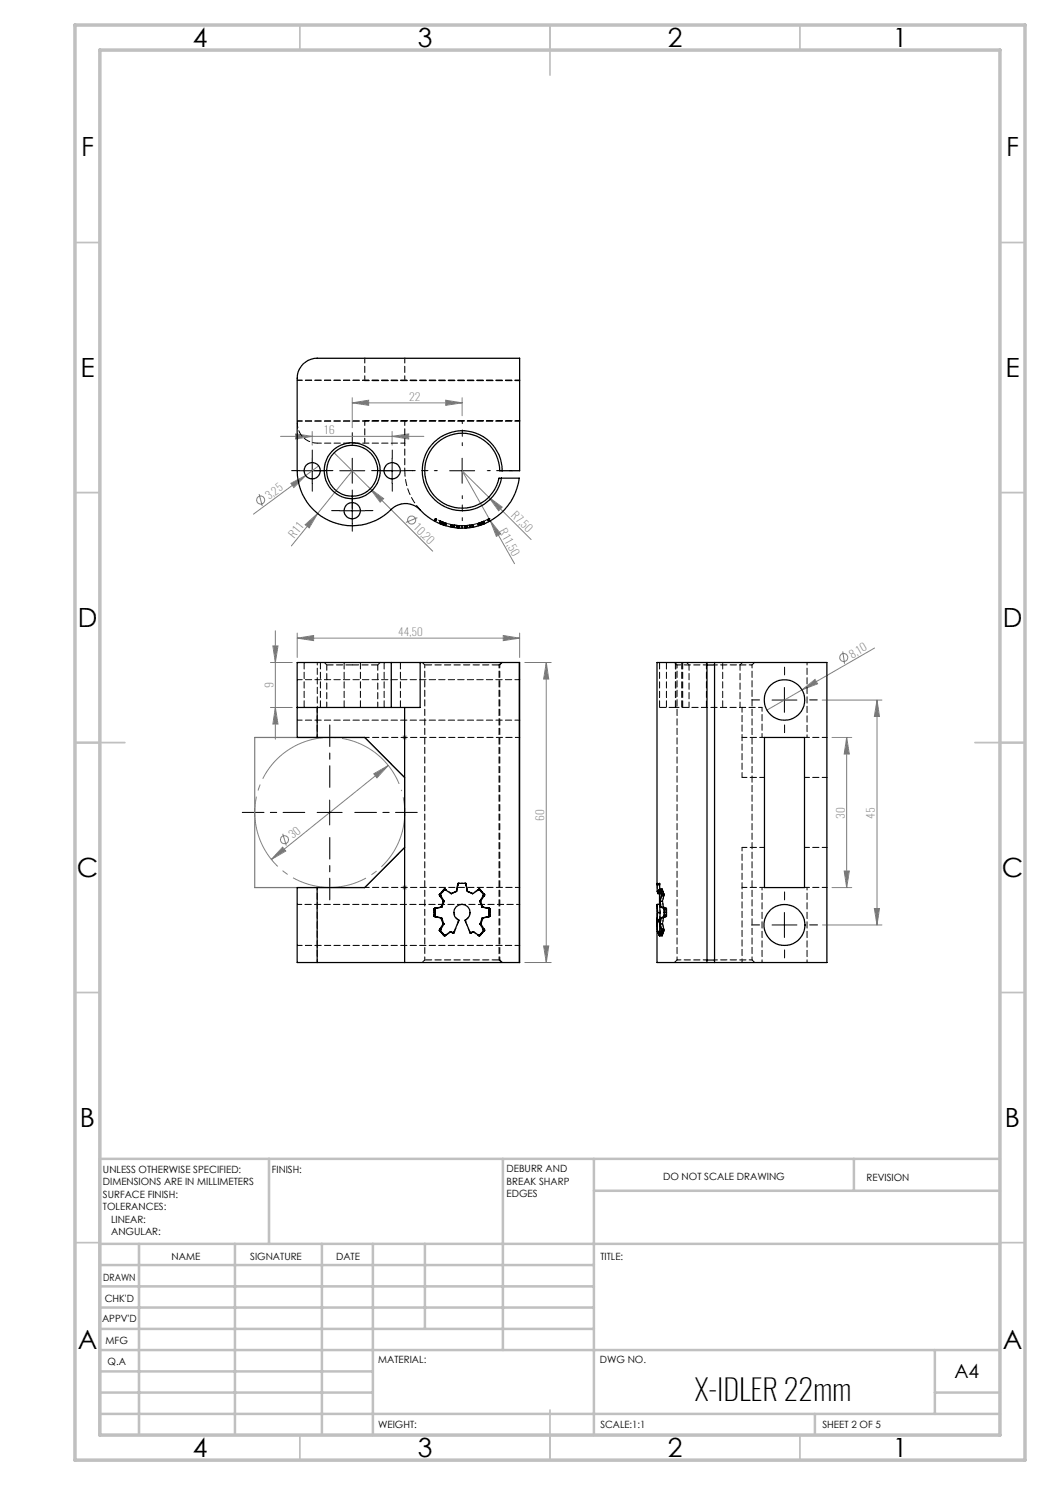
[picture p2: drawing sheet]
<svg xmlns="http://www.w3.org/2000/svg" width="210mm" height="297mm" viewBox="0 0 210 297" stroke-linecap="round" stroke-linejoin="round" font-family="sans-serif">
<g fill="none" stroke="#808080" stroke-width=".2">
<path d="M70.4 79.5v6M92.4 79.5v3.6M51.8 98.8l.7 2.4M56.1 87.3h28.7M58.2 96.7l2.9-1.6-2.3 2.4zM59.1 86.8l3.3 .5-3.3 .5zM62.4 86.3v2.7M63.7 93.2l-13 9.6M66.8 90.6l19.7 19.6M70.4 80.6l3.3-.6v1.1zM70.4 80.6h22M70.4 94.2l-12.1 15"/>
<path d="M74 97.8l2.7 1.9-.7 .7zM78.4 87.3l3.3-.5v1zM78.4 86.3v2.7M89.1 80l3.3 .6-3.3 .5zM97.8 99.4l2.6 2-.7 .8zM61 104.9l2.5-2.2-1.7 2.9zM83.5 103.5l-2.3 1M98.1 104.2l2.1 2.6-.9 .5zM98.1 104.2l4.8 8.5M98.1 104.2l-5.7-10 13.8 13.7M54.1 132.5h4.4M54.6 129.2h1l-.5 3.3z"/>
<path d="M55.1 126.1v21.7M59.4 127.6l3.3-.5v1zM59.4 126.6v4.9M59.4 127.6h44.5M100.6 127.1l3.3 .5-3.3 .5zM103.9 126.6v4.9M105 132.5h5.2M109.3 132.5v60M109.3 132.5l.4 3.3h-1zM160.4 138l2.6-2.1 .5 .9zM160.4 138l-7 4M168.6 130.3l.3 2.4"/>
<path d="M174.9 129.6l-14.5 8.4M54.1 141.5h4.4M55.1 141.5l.5 3.3h-1zM74.8 154.8l2.8-1.7-2.2 2.5zM77.6 153.1l-23.3 18.8M80.4 147.5h1.1M80.6 147.1l.7 .7M80.9 147v1M81.3 147.1l-.7 .7M164.4 140h12M166.4 147.5h4M169.3 147.5v30"/>
<path d="M169.3 147.5l.6 3.3h-1.1zM175.4 140v45M175.4 140l.5 3.3h-1zM56.5 169.4l.7 .8-2.9 1.7zM56.6 166.8l.7 2.3M80.4 177.5h1.1M80.6 177.2l.7 .7M80.9 177v1M81.3 177.2l-.7 .7M166.4 177.5h4M168.8 174.2h1.1l-.6 3.3zM105 192.5h5.2"/>
<path d="M108.7 189.2h1l-.4 3.3zM164.5 185h11.9M174.9 181.7h1l-.5 3.3z"/>
<circle cx="52.1" cy="100" r=".8"/>
<circle cx="82.3" cy="104" r=".81"/>
<circle cx="168.8" cy="131.5" r=".81"/>
<circle cx="56.9" cy="167.9" r=".81"/>
</g>
<path d="M80.3 158.1a15 15 0 0 0-25.1-6.1 15 15 0 0 0 6.7 24.9 15 15 0 0 0 18.7-17.7l-.3-1.1" fill="none" stroke="#808080" stroke-width=".2" stroke-dasharray="15.2 1.3 1.3 1.3" stroke-dashoffset="-1.4" stroke-linecap="butt"/>
<g fill="none" stroke="#000" stroke-width=".2" stroke-dasharray="15.2 1.3 1.3 1.3">
<path d="M60 94.1h-1.7M62.5 91.6v-1.6M62.5 96.6v1.7M65 94.1h1.6M65.5 94.1h-2.6M70.5 89.1v-2.6M70.5 99.1v2.6M70.5 99.6v-1.6M75.5 94.1h2.6M76 94.1h-1.7M78.5 91.6v-1.6M78.5 96.6v1.7"/>
<path d="M81 94.1h1.6M68 102.1h-1.7M70.5 104.6v1.7M73 102.1h1.6M151.9 140h-1.5M156.9 135v-1.6M161.9 140h1.6M156.9 145v1.5M156.9 180v-1.6M151.9 185h-1.6M156.9 190v1.6M161.9 185h1.6"/>
</g>
<path d="M87.5 94.1h-5M92.5 89.1v-5M92.5 99.1v5M97.5 94.1h5" fill="none" stroke="#000" stroke-width=".2" stroke-dasharray="15.2 1.3 1.3 1.3" stroke-dashoffset="14.6"/>
<g fill="none" stroke="#000" stroke-width=".2">
<path d="M59.9 94.2h5M62.4 91.6v5.1M67.9 94.2h5.1M70.4 91.6v5.1M70.4 99.7v4.9M76 94.2h4.9M78.4 91.6v5.1M89.9 94.2h5M92.4 91.6v5.1M67.9 102.2h5.1M156.9 137.5v5M154.4 140h5"/>
<path d="M63.4 162.5h5M65.9 160v5M154.4 185h5M156.9 182.5v5"/>
</g>
<g fill="none" stroke="#c0c0c0" stroke-width=".35">
<path d="M60 5v5M110 5v10M160 5v5M15 48.5h5M200 48.5h5M15 98.5h5M200 98.5h5M15 148.5h10M195 148.5h10M15 198.5h5M200 198.5h5M15 248.5h5"/>
<path d="M200 248.5h5M60 287v5M110 282v10M160 287v5"/>
</g>
<g fill="none" stroke="#c0c0c0" stroke-width=".5">
<path d="M53.8 231.8v17M100.6 231.8v38.2M118.8 231.8v55.2M118.8 238.2h81.2M170.8 231.8v6.4M200 231.8h-180v55.2M20 248.8h180M20 257.3h98.8M20 253h98.8M27.8 248.8v38.2M47 248.8v38.2M64.4 248.8v38.2"/>
<path d="M74.6 248.8v38.2M85 248.8v17M20 265.8h98.8M20 261.5h98.8M20 278.5h54.6M20 274.3h54.6M20 270h180M187 278.5h13M187 270v12.8M20 282.8h180M163 282.8v4.2"/>
</g>
<path d="M15 5h190v287h-190zM20 10h180v277h-180z" fill="none" stroke="#c0c0c0" stroke-width=".7"/>
<path d="M66 157.5v-12.5M61 162.5h-12.5M66 167.5v12.5M71 162.5h12.5" fill="none" stroke="#000" stroke-width=".2" stroke-dasharray="15.2 1.3 1.3 1.3" stroke-dashoffset="10.9"/>
<path d="M50.9 147.5h22.1l7.9 8v14l-7.9 8h-22.1z" fill="none" stroke="#808080" stroke-width=".25"/>
<g fill="#808080">
<path d="M160.4 138l2.6-2.1 .5 .9z"/>
<path d="M58.2 96.7l2.9-1.6-2.3 2.4z"/>
<path d="M61 104.9l2.5-2.2-1.7 2.9z"/>
<path d="M98.1 104.2l2.1 2.6-.9 .5z"/>
<path d="M74 97.8l2.7 1.9-.7 .7z"/>
<path d="M97.8 99.4l2.6 2-.7 .8z"/>
<path d="M89.1 80l3.3 .6-3.3 .5zM70.4 80.6l3.3-.6v1.1z"/>
<path d="M59.4 127.6l3.3-.5v1zM100.6 127.1l3.3 .5-3.3 .5zM59.1 86.8l3.3 .5-3.3 .5zM78.4 87.3l3.3-.5v1z"/>
<path d="M74.8 154.8l.6 .8 2.2-2.5zM56.5 169.4l-2.2 2.5 2.9-1.7z"/>
<path d="M55.1 141.5l.5 3.3h-1zM54.6 129.2h1l-.5 3.3zM168.8 174.2h1.1l-.6 3.3zM169.3 147.5l.6 3.3h-1.1z"/>
<path d="M109.3 132.5l.4 3.3h-1zM108.7 189.2h1l-.4 3.3zM175.4 140l.5 3.3h-1zM174.9 181.7h1l-.5 3.3z"/>
</g>
<g fill="none" stroke="#000" stroke-width=".25">
<path d="M60.6 72.8a4 4 0 0 1 2.8-1.2h40.5v22.6h-4a7.5 7.5 0 0 0-10.8-6.7 7.5 7.5 0 0 0-1.2 12.6 7.5 7.5 0 0 0 11.9-4.5h4.1a11.6 11.6 0 0 1-8.2 9.6 11.6 11.6 0 0 1-12.1-3.6 4.2 4.2 0 0 0-6.1 .9 11 11 0 0 1-11.7 1.6 11 11 0 0 1-6.4-9.9v-18.6a3.8 3.8 0 0 1 1.2-2.8zM100.4 94.2a8 8 0 0 0-11.5-7.2 8 8 0 0 0-1.3 13.5 8 8 0 0 0 12.7-4.9M78.2 132.5h-18.8v15h4M78.2 132.5h5.8M78.2 132.5v9M84 132.5h19.9M84 132.5v9h-5.8M103.9 132.5v60M141.4 132.5h-10v44.5l.2 1.7M141.4 133h1.5M141.4 132.5h1.5M141.4 132.5v60"/>
<path d="M142.9 132.5h22.5v60h-22.5M142.9 132.5v60M59.4 141.5h18.8M63.4 147.5h9.6l7.9 8M63.4 141.5v6M80.9 141.5v51M152.9 147.5h8v30h-8zM63.4 177.5h-4v15h4M63.4 177.5v15M80.9 169.5l-7.9 8h-9.6M87.9 178.9v.1M87.9 179v.1"/>
<path d="M87.9 178.9h.2M87.9 179h.2M87.9 178.8v.1M87.9 179.1l.1 .1M87.9 178.8h.3M87.9 179.1h.2M88 179.2l.7 1M88 179.2h.2M88.1 178.9v.1M88.1 178.7h.1M88.1 178.7l-.2 .1M88.1 179l.1 .2"/>
<path d="M88.2 179.2l.6 1M88.2 178.7l-.1 .2M88.3 178.4l-.2 .3M88.3 178.4h.2M88.4 178.3l-.1 .1M88.4 178.3h.2M88.5 178.4l-.3 .3M88.6 178.3l-.1 .1M88.7 178l-.3 .3M88.7 178h.1M88.8 177.9l-.1 .1M88.8 177.9h.1"/>
<path d="M88.8 177.8l1.4 .9 1-.4M88.8 177.8v.1M88.8 178l-.2 .3M88.8 177.8h.2l-.1 .1M88.9 177.9l-.1 .1M90.2 178.7h.1M90.3 178.7h.1M91.2 178.3h.1M91.3 178.3l-1 .4M91.3 178.2l-.1 .1M91.3 178.2h.1M91.3 178.2v.1"/>
<path d="M91.5 177l-.2 1.2M91.5 177h.1M91.5 176.8v.2M91.5 176.8h.1M91.6 176.7h1.6M91.6 176.7l-.1 .1M91.6 176.7h.1M91.6 176.8v.2M91.6 177l-.3 1.2M91.6 176.7v.1M91.7 176.7h-.1M93.1 176.7h.1"/>
<path d="M93.2 176.7h.1M93.2 176.7v.1M93.2 176.8h.1M93.2 176.8v.2M93.2 177h.1M93.2 177l.3 1.2M93.5 178.2v.1M93.5 178.2h.1M93.5 178.2l.1 .1M93.5 178.3h.1M93.5 178.3l.9 .4M94.4 178.7h.1"/>
<path d="M94.4 178.7h.2M95.9 177.9l.1 .1M95.9 177.9h.1M96 177.8l-1.4 .9-1-.4M96 177.8v.1M96 177.8h-.2l.1 .1M96 178l.2 .3M96 178h.1M96 177.9l.1 .1M96.1 178l.3 .3M96.2 178.3l.1 .1M96.2 178.3h.2"/>
<path d="M96.3 178.4l.3 .3M96.3 178.4h.2M96.4 178.3l.1 .1M96.5 178.4l.2 .3M96.6 178.7h.1M96.6 178.7l.1 .2M96.6 179.2l-.6 1M96.6 179.2h.2M96.6 178.8h.2M96.7 179.1h.2M96.7 178.9v.1M96.7 178.7l.1 .1"/>
<path d="M96.7 179l-.1 .2M96.7 178.9h.2M96.7 179h.2M96.8 179.2l-.7 1M96.8 178.8l.1 .1M96.9 178.9v.1M96.9 179l-.1 .2M131.6 178.7h.1M131.8 178l-.2 .7M131.8 178h.2M131.9 177.9l.4 1-.3 1.3 .2 1.2 .5 .2M131.9 177.9l-.1 .1"/>
<path d="M131.9 177.9h.1M131.9 178.7v2.2M132.1 178.7h-.5M132.1 178.7h.1M132.2 178.5l-.1 .2M63.4 192.5h17.5M80.9 192.5h23M86.8 183.2l.1 .1M86.8 181.7v1.5M86.8 183.2h.3M86.8 181.7h.3M86.8 181.9h.3"/>
<path d="M86.8 182.4h.3M86.8 182.6h.3M86.8 182h.3M86.8 183.1h.3M86.8 183h.3M86.9 181.7h-.1M86.9 183.3h.1M86.9 183.3h.2M86.9 181.7h.2M87 183.3l1.1 .3M87 183.3l.3 .1M87.1 183.2v.1"/>
<path d="M87.1 181.7v1.5M87.1 181.7h.1M87.1 183.3l.2 .1M87.2 181.6l-.1 .1M87.3 183.4l1 .2M87.9 186v.1M87.9 186.1l.2 .2M87.9 186.1h.2M87.9 186h.2M87.9 185.9v.1M87.9 186.2h.3M87.9 185.9h.2"/>
<path d="M88 185.8l-.1 .1M88 185.8h.2M88.1 186v.1M88.1 186.3l.2 .3M88.1 186.1l.1 .1M88.1 186.3h.1M88.1 183.6l.1 .1M88.1 183.6h.2M88.2 181.4l-1.1 .2M88.2 186.2v.1M88.2 181.4h.1M88.2 183.7l.4 1"/>
<path d="M88.2 185.8l-.1 .2M88.2 183.7h.2M88.2 186.3l.3 .3M88.2 181.4h.2M88.3 183.6l.1 .1M88.3 186.6l.1 .1M88.3 186.6h.2M88.3 181.4l-1.4 .3M88.4 183.7l.4 1M88.4 181.4h-.1M88.4 186.7l.3 .3M88.4 186.7h.2"/>
<path d="M88.5 186.6l.1 .1M88.6 184.9l-.6 .9M88.6 186.7l.2 .3M88.6 184.9h.2M88.6 184.7v.2M88.6 184.7h.2M88.7 180.2v.1M88.7 180.3l-.5 1.1M88.7 187h.1M88.7 180.2h.1M88.7 180.3h.1M88.8 184.7v.2"/>
<path d="M88.8 187v.1M88.8 184.9l-.6 .9M88.8 187h.1M88.8 180.2v.1M88.8 180.3l-.4 1.1M88.8 187l.2 .1h-.2M90.1 186.4h.1M90.2 186.4h.1M90.2 186.4l.2 .1M90.3 186.5l-.3-.1-1.2 .7M90.3 186.5h.2M90.3 186.5h.1"/>
<path d="M90.4 186.5h.1M90.5 186.5l.1 .2M90.5 186.5h.1M94.3 186.5l-.2 .2M94.3 186.5h.1M94.3 186.5l-.2 .1-1.1-2.5a1.65 1.65 0 0 0 .5-2.6 1.65 1.65 0 0 0-2.6 .4 1.92 1.92 0 0 0 .9 2.2l-1.2 2.6M94.4 186.5h-.1M94.4 186.5h.1M94.4 186.5l.4-.1 1.2 .7M94.7 186.4l-.3 .1M95.9 187h.1M96 187h.1"/>
<path d="M96 180.2v.1M96 180.3l.4 1.1M96 180.2h.1M96 180.3h.1M96 184.7v.2M96 187v.1M96 184.9l.6 .9M96 184.7h.2M96 184.9h.2M96.1 180.2v.1M96.1 187h-.1M96.1 180.3l.5 1.1"/>
<path d="M96.2 184.7v.2M96.2 184.9l.6 .9M96.2 186.7l-.4 .4h.2M96.2 186.7h.2M96.3 186.6l-.1 .1M96.3 186.6h.2M96.4 181.4h.1M96.4 186.7l-.3 .3M96.4 181.4h.2M96.4 183.7l-.4 1M96.4 183.7h.2M96.4 181.4l1.5 .3"/>
<path d="M96.5 183.6l-.1 .1M96.5 186.6l-.1 .1M96.5 183.6h.2M96.6 181.4h.1M96.6 186.3l-.3 .3M96.6 186.3h.1M96.6 183.7l-.4 1M96.6 185.8l.1 .2M96.6 185.8h.2M96.6 181.4l1.1 .2M96.6 186.2v.1M96.6 186.2h.2"/>
<path d="M96.7 183.6l-.1 .1M96.7 185.9h.2M96.7 186v.1M96.7 186.3l-.2 .3M96.7 186.1l-.1 .1M96.7 186.1h.2M96.7 186h.2M96.8 185.8l.1 .2M96.9 186.1l-.2 .2M96.9 186v.1M97.5 183.4l-1 .2M97.6 181.6l.1 .1"/>
<path d="M97.7 181.7h.1M97.7 183.3l-.2 .1M97.7 183.3h.2M97.7 181.7h.2M97.8 183.2l-.1 .1M97.8 181.7v1.5M97.8 183.2h.2M97.8 181.7h.2M97.8 181.9h.2M97.8 182.4h.2M97.8 182.6h.2M97.8 182h.2"/>
<path d="M97.8 183.1h.2M97.8 183h.2M97.8 183.3l-1.1 .3M97.8 183.3l-.3 .1M97.9 181.7h.1M97.9 183.3h-.1M98 183.2l-.1 .1M98 181.7v1.5M131.4 180.9h.5M131.4 184.3h.5M131.5 186.3h.5M131.5 186.3v.4l.1-.3"/>
<path d="M131.5 182.5l-.1-1.6v11.6h10M131.5 182.5l-.1 1.4h.5M131.5 182.5h.5M131.6 186.4h.1M131.6 186.4h.5M131.6 186.4l.2 .6M131.8 187l.1 .2 .1-.2M131.8 187h.2M131.9 187.1h.1M131.9 184h-.5v.1h.5M131.9 184v.1M131.9 180.9l.1 1.6"/>
<path d="M131.9 184.1v.3M131.9 184.4h-.5l.1 1.9M131.9 184.4l.1 1.9M131.9 183.9v.1M132 186.3v.1M132 182.5l-.1 1.4M132.1 186.4h.1M132.1 186.4l.1 .1M132.7 183.4l-.5 .2-.2 1.3 .3 1.2-.3 .9M132.7 181.6h.1M132.7 181.6l.1 .1v1.6h-.1M132.7 183.3v.1"/>
<path d="M141.4 192h1.5M141.4 192.5h1.5"/>
<circle cx="62.4" cy="94.1" r="1.63"/>
<circle cx="70.4" cy="94.2" r="5.6"/>
<circle cx="70.4" cy="94.1" r="5.1"/>
<circle cx="78.4" cy="94.2" r="1.62"/>
<circle cx="70.4" cy="102.2" r="1.63"/>
<circle cx="156.9" cy="140" r="4"/>
<circle cx="156.9" cy="185" r="4.1"/>
</g>
<g fill="none" stroke="#000" stroke-width=".2" stroke-dasharray="1.3 .6">
<path d="M87.1 103.7l-.3 .5M87.1 103.7h.1M87.1 103.7l-.2 .5M87.2 103.8l-.2 .4M87.2 103.8l-.1-.1M87.3 103.9l-.2 .4M87.3 103.9l-.1-.1M88.1 104.2l-.2 .5M88.1 104.2h.1M88.2 104.3l-.2 .4M88.2 104.3l-.1-.1M88.3 104.3l-.2 .5"/>
<path d="M88.3 104.3h-.1M88.4 104.3l-.2 .5M88.4 104.4l-.2 .4M88.4 104.4v-.1M88.5 104.4l-.2 .5M88.5 104.4l-.2-.1M88.6 104.4l-.2 .5M88.6 104.4h-.1M88.6 105l.2-.5M88.7 105l.1-.5M88.8 104.5l-.2 .5M88.8 104.5l-.6-.2"/>
<path d="M88.8 104.5h.1M88.8 104.5l-.1 .5M88.8 104.5l-.4-.1M88.8 104.5l-.2-.1M88.9 104.5l-.1 .5M88.9 104.5h-.1M89 104.6l-.1 .5M89 104.6l-.1-.1M89.1 104.6h-.1M89.1 104.6l-.1 .5M89.2 104.6l-.1 .5M89.2 104.6h-.1"/>
<path d="M89.3 104.7l-.1 .4M89.3 104.7l-.1-.1M90.2 104.9l-.1 .5M90.3 104.9l-.1 .5M90.4 104.9l-.1 .5M90.4 104.9h-.1M90.5 105v.5M90.7 105v.5M90.8 105l-.1 .5M90.9 105l-.1 .5M90.9 105v.5M91.3 105.1l-.1 .5"/>
<path d="M91.4 105.1l-.1 .5M91.4 105.1h-.1M91.6 105.1l-.1 .5M91.6 105.1h-.2M91.6 105.1v.5M91.6 105.1h.1M91.7 105.1v.5M91.7 105.1h-.1M91.8 105.1l-.1 .5M91.8 105.6v-.5M91.8 105.1v.5M91.8 105.1h.1"/>
<path d="M91.8 105.1h-.1M92 105.1l-.1 .5M92 105.1h-.2M92.3 105.1h-.3M92.3 105.1v.5M92.4 105.1v.5M92.5 105.1v.5M92.5 105.1h-.2M92.9 105.1v.5M92.9 105.1h-.4M93 105.1v.5M93 105.1h-.1"/>
<path d="M93 105.1l.1 .5M93.1 105.1v.5M93.1 105.1h-.1M93.1 105.1l.1 .5M93.2 105.1v.5M93.2 105.1h-.1M93.2 105.1h.1M93.2 105.1l.1 .5M93.3 105.1v.5M93.5 105.1h-.3M93.5 105.1v.5M93.5 105.1h.1"/>
<path d="M93.5 105.1l.1 .5M93.9 105v.5M93.9 105l.1 .5M94 105v.5M94 105l.1 .5M94.1 105l.1 .5M94.3 105l.1 .5M94.4 105l.1 .5M94.5 104.9l.1 .5M94.6 104.9l.1 .5M94.6 104.9h-.1M94.7 104.9l.1 .5"/>
<path d="M95.5 104.7l.2 .5M95.6 104.7l.2 .4M95.6 104.7h-.1M95.7 104.6l.2 .5M95.7 104.6l-.1 .1M95.8 104.6h-.1M95.8 104.6l.2 .5M95.9 104.6h-.1M95.9 104.6l.2 .5M96 104.5l-.1 .1M96 104.5l.1 .5M96 104.5l.2 .5"/>
<path d="M96 104.5h.1M96.2 104.5h-.2M96.2 104.5l.2 .4M96.3 104.4l-.1 .1M96.3 104.4l.2 .5M96.4 104.4l-.4 .1M96.4 104.4l.2 .5M96.5 104.4h-.1M96.5 104.4l.2 .4M96.6 104.3l-.3 .1M96.6 104.3l.2 .5M96.6 104.3l-.6 .2"/>
<path d="M96.7 104.3h-.1M96.7 104.3l.1 .5M96.7 104.3l.2 .4M96.7 104.3h.1M96.8 104.3l.1 .4M96.8 104.3h-.1M97 104.7l-.2-.4M97.5 103.9l.2 .5M97.6 103.9l.2 .4M97.6 103.9h-.1M97.7 103.8l.3 .4M97.7 103.8l-.1 .1"/>
<path d="M97.8 103.8l.2 .4M97.8 103.8h.1M97.8 103.8h-.1M65.4 133h5.1M70.5 133h5.1M100 133h-.2M131.9 141.5h3.2M89.1 177.8h-.2M89.1 177.8h-.1M89.2 177.9l-.1-.1M89.2 177.9h-.1M89.3 178h-.1"/>
<path d="M89.3 178l-.1-.1M90.3 178.7h-.1M91.7 176.6h.1M93.1 176.6h.1M94.6 178.7h.1M95.5 178h.2M95.6 177.9h.2M95.6 177.9l-.1 .1M95.7 177.8l-.1 .1M95.7 177.8h.2M95.8 177.8h-.1M95.9 177.8h-.1"/>
<path d="M131.4 176.6v.1M131.4 176.7v.1M131.4 176.8v.2M131.5 178.2v.1M131.5 178.3l.1 .4M131.6 178.7h.1M131.9 178.7h.2M131.9 176.7v-.1M131.9 176.7h-.5M131.9 176.6v.1M131.9 176.8v-.1M131.9 176.8h-.5"/>
<path d="M131.9 177v-.2M131.9 177h-.5M131.9 176.7v.1M131.9 176.8v.2M132 178.2h-.5M132 178.3v-.1M132 178.3h-.5M132 178.2v.1M132 178.3l.1 .4M132 177.8v.1M132 177.9l.1 .1M132.1 178v.3"/>
<path d="M132.1 178.7l-.1-.4M132.1 178.7h.1M132.1 178.3l.1 .1M132.2 178.4l.1 .3M132.3 178.7v.1M132.3 178.8l.1 .1M132.3 179.1v.1M132.3 178l-.1 .5M132.3 178h-.3M132.4 178.9v.1M132.4 179l-.1 .1M132.4 178v-.1"/>
<path d="M132.4 178h-.5M132.4 177.9l-.1 .1M132.4 177.8v.1M132.4 177.8h-.5M132.4 177.8h.1M132.4 177.8h-.4M132.5 177.8v.1M132.5 177.9l-.1-.1M132.5 177.9h-.5M132.5 178v-.1M132.5 178h-.5M132.5 177.9v.1"/>
<path d="M132.5 178l.1 .3M132.5 178h-.4M132.6 178.3l-.1-.3M132.6 178.3h-.5M132.6 178.4v-.1M132.6 178.4h-.5M132.6 178.3v.1M132.6 178.4l.1 .3M132.6 178.4h-.4M132.7 178.7l-.1-.3M132.7 178.7h-.5M132.7 179.2l.1-.1"/>
<path d="M132.7 179.2h-.4M132.7 178.8v-.1M132.7 178.8h-.4M132.7 178.7l.1 .1M132.7 178.7h-.4M132.8 179.1v-.1M132.8 179.1h-.5M132.8 179.2h-.5M132.8 178.8v.1M132.8 178.8h-.5M132.8 178.9l-.1-.1M132.8 178.9h-.5"/>
<path d="M132.8 179v-.1M132.8 179h-.5M132.8 179.1v.1M132.8 178.9v.1M132.8 179v.1M88.9 187.2h.2M89 187.1h.1M89.1 187.1h.1M89.1 187.1h-.1M89.2 187.1l.1-.1M89.2 187.1h-.1M89.3 187h-.1"/>
<path d="M90.2 186.4h-.1M90.7 186.6h.1M90.8 186.6h-.1M90.8 186.6l.1-.2M90.9 182.5h-.1M90.9 186.4h-.1M90.9 186.4v-.1M90.9 186.3h.1M91.6 183.9h-.1M91.6 183.9h.1M91.7 184.4h.1M91.7 184.4v-.2"/>
<path d="M91.7 184.2h.1M91.7 184.2l.1-.1M91.8 184h-.1M91.8 184l-.2-.1M91.8 184.1h.1M91.8 184.1v-.1M92.4 180.9h.1M93 184.1h.1M93 184.1l.1 .1M93.1 184h.1M93.1 184l-.1 .1M93.1 184.2h.1"/>
<path d="M93.1 184.2v.2M93.1 184.4h.1M93.2 183.9h.1M93.2 183.9l-.1 .1M93.3 183.9h.1M93.3 183.9h-.1M93.9 186.3h.1M93.9 186.3v.1M93.9 186.4h.1M93.9 186.4l.1 .2M94 182.5h.1M94 186.6h.1"/>
<path d="M94.1 186.6h.1M94.7 186.4h.1M95.5 187h.2M95.5 187l.1 .1M95.6 187.1h.2M95.6 187.1h.1M95.7 187.1h.1M95.7 187.1h.2M95.8 187.2h.1M99.8 192h.2M131.4 184.1v-.1M131.4 184.2v-.1"/>
<path d="M131.4 184.4v-.2M131.4 183.9h.1M131.5 186.4v-.1M131.5 186.6v-.2M131.6 186.5h.1M131.6 186.4v.1M131.9 187.1v-.1M131.9 184.1v-.1M131.9 184v-.1M131.9 184.2v-.1M131.9 184.2h-.5M131.9 184.4v-.2"/>
<path d="M131.9 184.4h-.5M131.9 187.2h.5M131.9 183.9h.1M132 187.2h.4M132 186.3v.1M132 186.4v.2M132 186.3h-.5M132 187v.1M132 186.6h.1M132 186.6h-.5M132 186.4v-.1M132 182.5h-.5"/>
<path d="M132 186.6l.1-.1M132 186.6v-.2M132.1 186.9l-.1 .1M132.1 180.2v.1M132.1 186.5h.1M132.1 184.7v.1M132.1 186.5l-.1 .1M132.1 186.5v-.1M132.1 186.5h-.5M132.1 186.4v-.1M132.1 186.4v.1M132.1 186.3h-.4"/>
<path d="M132.1 186.7v.2M132.2 186.4l-.1-.1M132.2 186.5l.1 .5M132.2 186.6l-.1 .1M132.2 181.3v.1M132.2 181.4l.5 .2M132.3 186.3l-.1 .3M132.3 185.8v.1M132.3 186.2v.1M132.3 185.9l.1 .1M132.3 187l.1 .1M132.3 187h-.3"/>
<path d="M132.4 186.1l-.1 .1M132.4 186v.1M132.4 187h-.5M132.4 187.1h.1M132.4 187.1v-.1M132.4 187.1l.1-.1M132.4 187.1h-.4M132.5 187.1h-.1M132.5 187v-.1M132.5 187h-.5M132.5 186.9l.1-.2M132.5 186.9h-.5"/>
<path d="M132.5 187v.1M132.5 180.3v-.1M132.5 180.3h-.5M132.5 180.2h-.5M132.5 184.7h-.5M132.5 184.8v-.1M132.5 184.8h-.5M132.5 186.9v.1M132.5 186.9h-.4M132.5 180.2v.1M132.5 184.7v.1M132.6 186.7v-.1"/>
<path d="M132.6 186.7h-.5M132.6 186.6l.1-.3M132.6 186.6h-.5M132.6 186.7l-.1 .2M132.6 186.6v.1M132.6 186.6h-.4M132.7 183.6h.1M132.7 183.6h-.5M132.7 181.4l-.1-.1M132.7 181.4h-.5M132.7 181.3v.1M132.7 183.6l.4-.3"/>
<path d="M132.7 181.4l.5 .2M132.7 186.3v-.1M132.7 186.3h-.5M132.7 185.8h-.4M132.7 183.3l-.4 .3M132.7 181.6h.1M132.7 186.2l.1-.1M132.7 186.2h-.4M132.7 186.3l-.1 .3M132.7 186.3h-.4M132.8 185.9l-.1-.1M132.8 185.9h-.5"/>
<path d="M132.8 185.8v.1M132.8 185.8h-.5M132.8 186.2l-.1 .1M132.8 186.2h-.5M132.8 186.1v-.1M132.8 186.1h-.5M132.8 186v-.1M132.8 186h-.5M132.8 183.3h-.1M132.8 181.6l.1 .1M132.8 185.9v.1M132.8 186.1v.1"/>
<path d="M132.8 186v.1M132.9 183.3h-.1M132.9 181.7h.1M132.9 181.9v.1M132.9 182v.4M132.9 182.4v.1M132.9 182.5v.5M132.9 183v.1M132.9 183.1v.1M132.9 183.2v.1M132.9 181.7v.2M133.1 183.3h.1"/>
<path d="M133.1 183.3h-.4M133.1 181.6l-.4-.2M133.1 181.6h-.4M133.2 183.3l-.5 .3M133.2 181.6h.1M133.2 183.3h-.5M133.2 183.3h.1M133.2 181.6h-.1M133.2 181.6l.1 .1M133.2 183.3l.1-.1M133.2 181.7h-.4M133.2 181.7v-.1"/>
<path d="M133.3 182.4h-.5M133.3 183.2h-.5M133.3 183.1h-.5M133.3 183h-.5M133.3 182.5h-.5M133.3 183v-.5M133.3 183.1v-.1M133.3 183.2v-.1M133.3 182.5v-.1M133.3 182.4v-.4M133.3 182h-.5M133.3 181.9h-.5"/>
<path d="M133.3 182v-.1M133.3 181.9v-.2M133.3 181.7h-.5M133.3 181.7h-.1M133.3 183.3h-.1M133.3 181.7h.1M133.3 183.2v.1M133.3 183.1v.1M133.3 183v.1M133.3 182.5v.5M133.3 182.4v.1M133.3 182v.4"/>
<path d="M133.3 181.9v.1M133.3 181.9h-.4M133.3 183.1h-.4M133.3 182h-.4M133.3 182.5h-.4M133.3 182.4h-.4M133.3 183h-.4M133.3 181.7v.2"/>
</g>
<g fill="none" stroke="#000" stroke-width=".2" stroke-dasharray="1.3 .6" stroke-dashoffset=".5">
<path d="M81 88.6h-17.5M90.3 104.9l-1-.2M91.3 105.1l-.9-.2M94.5 104.9l-1 .2M95.5 104.7l-.9 .2M135.4 133h6M135.1 141.5h7.8M152.4 147.5v-6M152.4 141.5h-4M132.3 179.2l-.2 1M132.8 179.2l-.3 1M89.3 187l.9-.6"/>
<path d="M94.7 186.4l.8 .6M132.1 180.3l.1 1M132.1 184.8l.2 1M132.5 180.2l.2-1M132.5 180.3l.2 1M132.5 184.8l.3 1M132.6 181.3l-.1-1M132.7 185.8l-.2-1M141.4 192h-6"/>
</g>
<g fill="none" stroke="#000" stroke-width=".2" stroke-dasharray="1.3 .6" stroke-dashoffset=".6">
<path d="M88.4 104.3l-1.1-.4M97.5 103.9l-1 .5M90.3 178.7l-1-.7M95.5 178l-.9 .7M131.4 177l.1 1.2M131.9 176.6v2.1M131.9 177l.1 1.2M132 178.2l-.1-1.2M148.4 169.5v23M90.9 186.3l.8-1.9M93.1 184.4l.8 1.9M104 180.9h-11.6"/>
<path d="M132.2 183.6l-.1 1.1M132.5 184.7l.2-1.1M132.7 183.6l-.2 1.1"/>
</g>
<path d="M161.4 132.5v15M63.5 147.5v-15M161.4 177.5v15M63.5 192.5v-15M91.6 183.9a1.65 1.65 0 0 1-.7-1.4M94 182.5a1.65 1.65 0 0 1-.7 1.4M131.5 182.5l-.1-1.6M132 182.5l-.1-1.6M152.4 192.5v-15" fill="none" stroke="#000" stroke-width=".2" stroke-dasharray="1.3 .6" stroke-dashoffset=".8"/>
<g fill="none" stroke="#000" stroke-width=".2" stroke-dasharray="1.3 .6" stroke-dashoffset="-.1">
<path d="M60.8 132.5v9M68.8 132.5v9M76.8 132.5v9M85 133h14.8M131.9 132.5v9M133.3 132.5v9M135.1 132.5v9M141.3 132.5v9M64.1 141.5v-9M72.1 141.5v-9M80.1 141.5v-9M135.2 141.5v-9"/>
<path d="M136.4 141.5v-9M136.5 141.5v-9M144.5 141.5v-9M99.8 192h-14.8"/>
</g>
<g fill="none" stroke="#000" stroke-width=".2" stroke-dasharray="1.3 .6" stroke-dashoffset=".4">
<path d="M73 76.1h31M59.5 84.6a4 4 0 0 0 4 4M73 84.1h31M91.6 105.1l-.7-.1M94 105l-.7 .1M64.9 132.5l.5 .5M75.6 133l.5-.5M84.5 132.5l.5 .5M99.8 133l.5-.5M100.5 132.5l-.5 .5M134.9 132.5l.5 .5M137.3 132.5l.5 .5"/>
<path d="M148 133l.5-.5M150.4 133l.5-.5M73 147.5h31M73 177.5h31M131.6 178.7l.3-.7M132.1 178.7l.3-.7M85 192l-.5 .5M92.4 180.9h-32.9M100 192l.5 .5M100.3 192.5l-.5-.5M135.4 192l-.5 .5M150.9 192.5l-.5-.5"/>
</g>
<path d="M81 94.1v-5.5M85 133v59M99.8 133v59M100 133v59M135.4 133v59M142.9 133h7.5M142.9 141.5h5.5M131.5 183.9v-1.4M131.9 183.9l.1-1.4M150.4 192h-7.5M150.4 192v-59" fill="none" stroke="#000" stroke-width=".2" stroke-dasharray="1.3 .6" stroke-dashoffset=".7"/>
<path d="M65.4 133v8.5M137.8 133v8.5M75.6 141.5v-8.5M148 141.5v-8.5" fill="none" stroke="#000" stroke-width=".2" stroke-dasharray="1.3 .6" stroke-dashoffset=".2"/>
<g fill="none" stroke="#000" stroke-width=".2" stroke-dasharray="1.3 .6" stroke-dashoffset=".3">
<path d="M73 71.6v4.5M81 71.6v4.5M104 76.1h-44.5M104 76h-44.5M59.5 84.2h44.5M73 84.1v4.5M81 84.1v4.5M104 135.9h-44.5M59.5 144h44.5M148.4 141.5v14M152.9 155.5h-4.5M152.9 147.5h-4.5"/>
<path d="M165.4 155.5h-4.5M165.4 147.5h-4.5M152.9 169.5h-4.5M152.9 177.5h-4.5M165.4 169.5h-4.5M165.4 177.5h-4.5M59.5 189.1h44.5M131.9 187l-.2-.6M132.4 187l-.2-.6"/>
</g>
<path d="M84 102a11.5 11.5 0 0 1-3-7.9" fill="none" stroke="#000" stroke-width=".2" stroke-dasharray="1.3 .6" stroke-dashoffset=".1"/>
<path d="M131.5 186.3l-.1-1.9M132 186.3l-.1-1.9" fill="none" stroke="#000" stroke-width=".2" stroke-dasharray="1.3 .6" stroke-dashoffset="1"/>
<text font-size="5.8" x="138.9" y="280.2">X-IDLER 22mm</text>
<g font-size="5.3">
<text x="38.5" y="9.5">4</text>
<text x="83.5" y="9.5">3</text>
<text x="133.6" y="9.5">2</text>
<text x="178.6" y="9.5">1</text>
<text x="16.2" y="31.3">F</text>
<text x="201.2" y="31.3">F</text>
<text x="16.1" y="75.5">E</text>
<text x="201.1" y="75.5">E</text>
<text x="15.5" y="125.5">D</text>
<text x="200.5" y="125.5">D</text>
<text x="15.4" y="175.5">C</text>
<text x="200.4" y="175.5">C</text>
<text x="16" y="225.5">B</text>
<text x="201" y="225.5">B</text>
<text x="15.5" y="269.8">A</text>
<text x="200.5" y="269.8">A</text>
<text x="38.5" y="291.5">4</text>
<text x="83.5" y="291.5">3</text>
<text x="133.6" y="291.5">2</text>
<text x="178.6" y="291.5">1</text>
</g>
<text font-size="3.9" x="190.9" y="275.5">A4</text>
<g font-size="2.1" fill="#808080">
<text x="81.8" y="80.1">22</text>
<text x="64.8" y="86.9">16</text>
<text x="53.8" y="100" transform="rotate(-37 53.8 100)">3,25</text>
<text x="58.9" y="107.8" transform="rotate(-51 58.9 107.8)">R11</text>
<text x="82.6" y="105.7" transform="rotate(45 82.6 105.7)">10,20</text>
<text x="99.8" y="106.3" transform="rotate(61 99.8 106.3)">R11,50</text>
<text x="102.1" y="103.2" transform="rotate(45 102.1 103.2)">R7,50</text>
<text x="79.6" y="127.2">44,50</text>
<text x="170.4" y="131.7" transform="rotate(-30 170.4 131.7)">8,10</text>
<text x="54.7" y="137.5" transform="rotate(-90 54.7 137.5)">9</text>
<text x="58.6" y="167.9" transform="rotate(-39 58.6 167.9)">30</text>
<text x="108.8" y="164.1" transform="rotate(-90 108.8 164.1)">60</text>
<text x="168.9" y="163.8" transform="rotate(-90 168.9 163.8)">30</text>
<text x="175" y="163.8" transform="rotate(-90 175 163.8)">45</text>
</g>
<g font-size="2">
<text x="20.6" y="234.6">UNLESS OTHERWISE SPECIFIED:</text>
<text x="20.6" y="237.1">DIMENSIONS ARE IN MILLIMETERS</text>
<text x="20.6" y="239.6">SURFACE FINISH:</text>
<text x="54.4" y="234.6">FINISH:</text>
<text x="101.3" y="234.5">DEBURR AND</text>
<text x="101.3" y="237">BREAK SHARP</text>
<text x="101.3" y="239.5">EDGES</text>
<text x="132.6" y="236">DO NOT SCALE DRAWING</text>
<text x="173.3" y="236.2">REVISION</text>
<text x="20.6" y="242.1">TOLERANCES:</text>
<text x="22.2" y="244.6">LINEAR:</text>
<text x="22.2" y="247.1">ANGULAR:</text>
<text x="34.3" y="252">NAME</text>
<text x="50" y="251.9">SIGNATURE</text>
<text x="67.2" y="251.9">DATE</text>
<text x="120.1" y="251.9">TITLE:</text>
<text x="20.6" y="256.1">DRAWN</text>
<text x="20.9" y="260.3">CHK'D</text>
<text x="20.4" y="264.4">APPV'D</text>
<text x="21.1" y="268.8">MFG</text>
<text x="21.5" y="273">Q.A</text>
<text x="75.6" y="272.5">MATERIAL:</text>
<text x="120" y="272.5">DWG NO.</text>
<text x="75.6" y="285.5">WEIGHT:</text>
<text x="120.1" y="285.6">SCALE:1:1</text>
<text x="164.5" y="285.6">SHEET 2 OF 5</text>
</g>
</svg>
